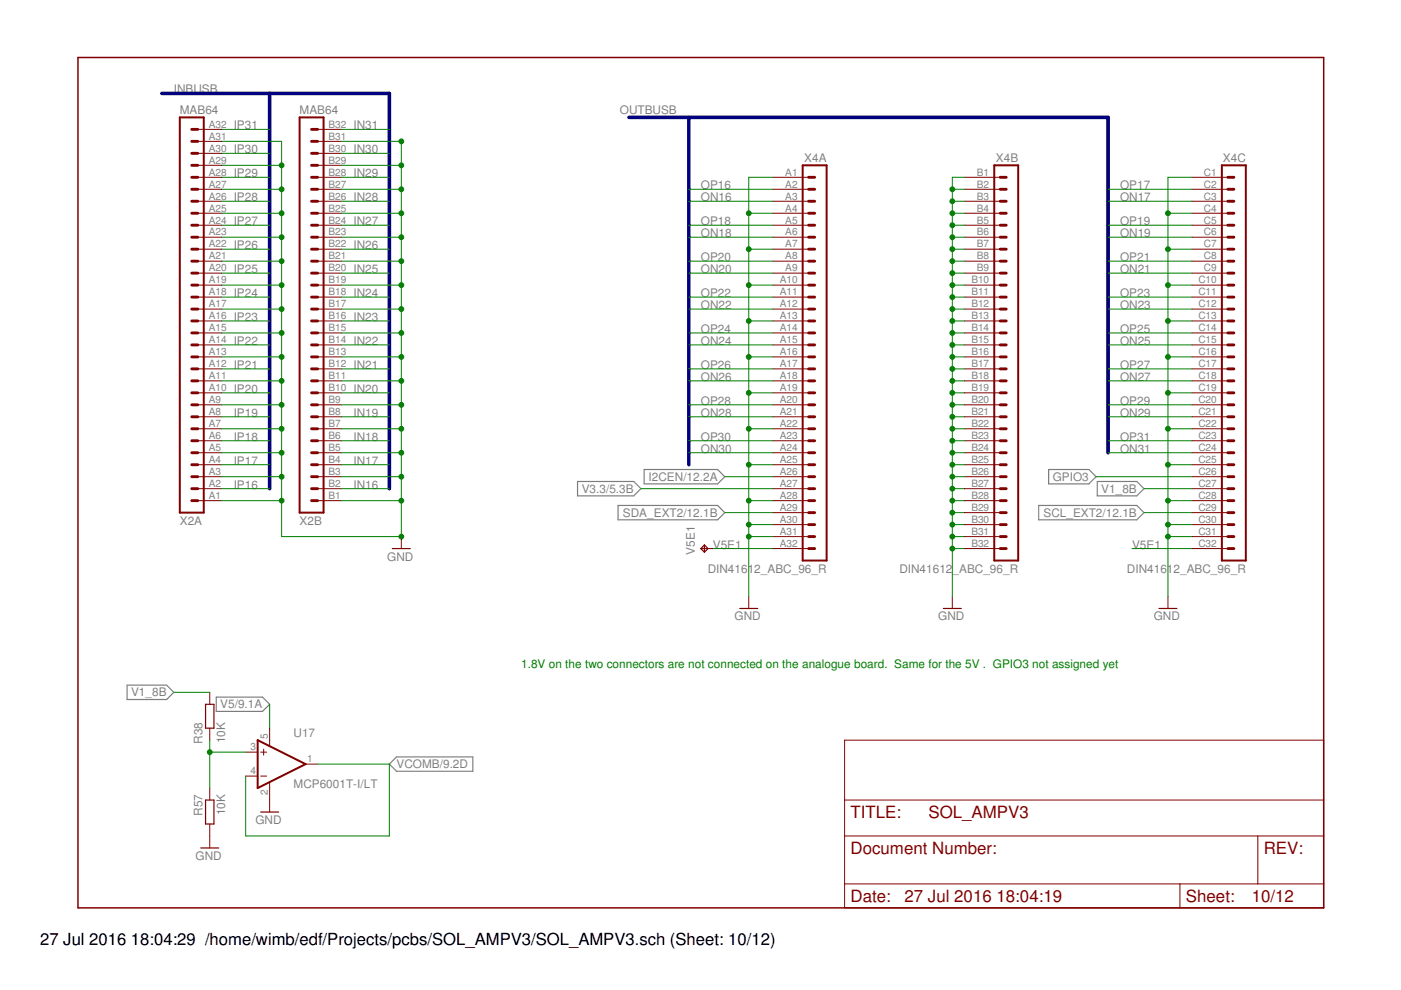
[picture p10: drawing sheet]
<svg xmlns="http://www.w3.org/2000/svg" width="297mm" height="210mm" viewBox="0 0 297 210" stroke-linecap="round" stroke-linejoin="round" font-family="sans-serif">
<path d="M136.6 99.5h15.5l1.6 1.6-1.6 1.5h-15.5zM222.3 99.5h8.6l1.5 1.6-1.5 1.5h-8.6zM122.4 102.1h12l1.5 1.5-1.5 1.5h-12zM131 107.2h21.1l1.6 1.5-1.6 1.5h-21.1zM220.2 107.2h20.8l1.5 1.5-1.5 1.5h-20.8zM232.6 102.1h8.4l1.5 1.5-1.5 1.5h-8.4zM26.9 145.3h8.4l1.6 1.5-1.6 1.5h-8.4zM45.8 147.8h9.8l1.6 1.5-1.6 1.5h-9.8zM82.5 162l1.6-1.5h16.1v3h-16.1z" fill="none" stroke="#808080" stroke-width=".25"/>
<path d="M16.5 12.2h264.1v180.3h-264.1z" fill="none" stroke="#800000" stroke-width=".32"/>
<g fill="none" stroke="#800000" stroke-width=".21">
<path d="M41.9 37.6h5.1M41.9 35.1h5.1M41.9 32.5h5.1M41.9 30h5.1M41.9 27.4h5.1M67.3 37.6h5.1M67.3 35.1h5.1M67.3 32.5h5.1M67.3 30h5.1M67.3 27.4h5.1M163.8 37.6h7.6M204.4 37.6h7.7"/>
<path d="M252.7 37.6h7.6M41.9 57.9h5.1M41.9 55.4h5.1M41.9 52.8h5.1M41.9 50.3h5.1M41.9 47.8h5.1M41.9 45.2h5.1M41.9 42.7h5.1M41.9 40.1h5.1M67.3 57.9h5.1M67.3 55.4h5.1M67.3 52.8h5.1"/>
<path d="M67.3 50.3h5.1M67.3 47.8h5.1M67.3 45.2h5.1M67.3 42.7h5.1M67.3 40.1h5.1M163.8 57.9h7.6M163.8 55.4h7.6M163.8 52.8h7.6M163.8 50.3h7.6M163.8 47.8h7.6M163.8 45.2h7.6M163.8 42.7h7.6"/>
<path d="M163.8 40.1h7.6M204.4 57.9h7.7M204.4 55.4h7.7M204.4 52.8h7.7M204.4 50.3h7.7M204.4 47.8h7.7M204.4 45.2h7.7M204.4 42.7h7.7M204.4 40.1h7.7M252.7 57.9h7.6M252.7 55.4h7.6M252.7 52.8h7.6"/>
<path d="M252.7 50.3h7.6M252.7 47.8h7.6M252.7 45.2h7.6M252.7 42.7h7.6M252.7 40.1h7.6M41.9 78.2h5.1M41.9 75.7h5.1M41.9 73.1h5.1M41.9 70.6h5.1M41.9 68.1h5.1M41.9 65.5h5.1M41.9 63h5.1"/>
<path d="M41.9 60.5h5.1M67.3 78.2h5.1M67.3 75.7h5.1M67.3 73.1h5.1M67.3 70.6h5.1M67.3 68.1h5.1M67.3 65.5h5.1M67.3 63h5.1M67.3 60.5h5.1M163.8 78.2h7.6M163.8 75.7h7.6M163.8 73.1h7.6"/>
<path d="M163.8 70.6h7.6M163.8 68.1h7.6M163.8 65.5h7.6M163.8 63h7.6M163.8 60.5h7.6M204.4 78.2h7.7M204.4 75.7h7.7M204.4 73.1h7.7M204.4 70.6h7.7M204.4 68.1h7.7M204.4 65.5h7.7M204.4 63h7.7"/>
<path d="M204.4 60.5h7.7M252.7 78.2h7.6M252.7 75.7h7.6M252.7 73.1h7.6M252.7 70.6h7.6M252.7 68.1h7.6M252.7 65.5h7.6M252.7 63h7.6M252.7 60.5h7.6M41.9 98.5h5.1M41.9 96h5.1M41.9 93.5h5.1"/>
<path d="M41.9 90.9h5.1M41.9 88.4h5.1M41.9 85.8h5.1M41.9 83.3h5.1M41.9 80.8h5.1M67.3 98.5h5.1M67.3 96h5.1M67.3 93.5h5.1M67.3 90.9h5.1M67.3 88.4h5.1M67.3 85.8h5.1M67.3 83.3h5.1"/>
<path d="M67.3 80.8h5.1M163.8 98.5h7.6M163.8 96h7.6M163.8 93.5h7.6M163.8 90.9h7.6M163.8 88.4h7.6M163.8 85.8h7.6M163.8 83.3h7.6M163.8 80.8h7.6M204.4 98.5h7.7M204.4 96h7.7M204.4 93.5h7.7"/>
<path d="M204.4 90.9h7.7M204.4 88.4h7.7M204.4 85.8h7.7M204.4 83.3h7.7M204.4 80.8h7.7M252.7 98.5h7.6M252.7 96h7.6M252.7 93.5h7.6M252.7 90.9h7.6M252.7 88.4h7.6M252.7 85.8h7.6M252.7 83.3h7.6"/>
<path d="M252.7 80.8h7.6M41.9 106.2h5.1M41.9 103.6h5.1M41.9 101.1h5.1M67.3 106.2h5.1M67.3 103.6h5.1M67.3 101.1h5.1M85.1 113.8v2.5M148.6 116.3h2.5M163.8 106.2h7.6M163.8 103.6h7.6M163.8 101.1h7.6"/>
<path d="M163.8 108.7h7.6M163.8 111.2h7.6M163.8 113.8h7.6M163.8 116.3h7.6M204.4 106.2h7.7M204.4 103.6h7.7M204.4 101.1h7.7M204.4 108.7h7.7M204.4 111.2h7.7M204.4 113.8h7.7M204.4 116.3h7.7M252.7 106.2h7.6"/>
<path d="M252.7 103.6h7.6M252.7 101.1h7.6M252.7 108.7h7.6M252.7 111.2h7.6M252.7 113.8h7.6M252.7 116.3h7.6M158.7 126.5v2.5M201.9 126.5v2.5M247.6 126.5v2.5M44.5 146.8v2.5M44.5 154.4v2.5M52.1 159.5h2.5"/>
<path d="M55.3 159.5h1.2M55.9 158.8v1.3M57.2 154.4v3.7M179.1 156.9h101.5v35.6h-101.5zM44.5 167.1v2.5M44.5 174.7v5.1M52.1 164.5h2.5M55.3 164.5h1.2M57.2 165.9v6.3M64.8 162h2.5M179.1 177.2h101.5M179.1 169.6h101.5"/>
<path d="M266.7 177.2v10.2M179.1 187.4h101.5M250.2 187.4v5.1"/>
</g>
<path d="M83.2 116.3h3.8M149.4 115.5l-.8 .8 .8 .8M149.4 115.5l.7 .8-.7 .8M149.4 115.5v1.6M156.8 129h3.9M200 129h3.8M245.7 129h3.8M43.6 149.3h1.8v5.1h-1.8zM42.6 179.8h3.8M43.6 169.6h1.8v5.1h-1.8zM55.3 172.2h3.8" fill="none" stroke="#800000" stroke-width=".25"/>
<path d="M38.1 24.9h5.1v83.8h-5.1zM63.5 24.9h5.1v83.8h-5.1zM170.2 35.1h5.1v83.8h-5.1zM210.8 35.1h5.1v83.8h-5.1zM259.1 35.1h5v83.8h-5zM54.6 156.9l10.2 5.1-10.2 5.1z" fill="none" stroke="#800000" stroke-width=".42"/>
<g fill="none" stroke="#800000" stroke-width=".61">
<path d="M40.7 27.4h1.2M40.7 30h1.2M40.7 32.5h1.2M40.7 35.1h1.2M40.7 37.6h1.2M66.1 27.4h1.2M66.1 30h1.2M66.1 32.5h1.2M66.1 35.1h1.2M66.1 37.6h1.2M171.4 37.6h1.3M212.1 37.6h1.2"/>
<path d="M260.3 37.6h1.3M40.7 40.1h1.2M40.7 42.7h1.2M40.7 45.2h1.2M40.7 47.8h1.2M40.7 50.3h1.2M40.7 52.8h1.2M40.7 55.4h1.2M40.7 57.9h1.2M66.1 40.1h1.2M66.1 42.7h1.2M66.1 45.2h1.2"/>
<path d="M66.1 47.8h1.2M66.1 50.3h1.2M66.1 52.8h1.2M66.1 55.4h1.2M66.1 57.9h1.2M171.4 40.1h1.3M171.4 42.7h1.3M171.4 45.2h1.3M171.4 47.8h1.3M171.4 50.3h1.3M171.4 52.8h1.3M171.4 55.4h1.3"/>
<path d="M171.4 57.9h1.3M212.1 40.1h1.2M212.1 42.7h1.2M212.1 45.2h1.2M212.1 47.8h1.2M212.1 50.3h1.2M212.1 52.8h1.2M212.1 55.4h1.2M212.1 57.9h1.2M260.3 40.1h1.3M260.3 42.7h1.3M260.3 45.2h1.3"/>
<path d="M260.3 47.8h1.3M260.3 50.3h1.3M260.3 52.8h1.3M260.3 55.4h1.3M260.3 57.9h1.3M40.7 60.5h1.2M40.7 63h1.2M40.7 65.5h1.2M40.7 68.1h1.2M40.7 70.6h1.2M40.7 73.1h1.2M40.7 75.7h1.2"/>
<path d="M40.7 78.2h1.2M66.1 60.5h1.2M66.1 63h1.2M66.1 65.5h1.2M66.1 68.1h1.2M66.1 70.6h1.2M66.1 73.1h1.2M66.1 75.7h1.2M66.1 78.2h1.2M171.4 60.5h1.3M171.4 63h1.3M171.4 65.5h1.3"/>
<path d="M171.4 68.1h1.3M171.4 70.6h1.3M171.4 73.1h1.3M171.4 75.7h1.3M171.4 78.2h1.3M212.1 60.5h1.2M212.1 63h1.2M212.1 65.5h1.2M212.1 68.1h1.2M212.1 70.6h1.2M212.1 73.1h1.2M212.1 75.7h1.2"/>
<path d="M212.1 78.2h1.2M260.3 60.5h1.3M260.3 63h1.3M260.3 65.5h1.3M260.3 68.1h1.3M260.3 70.6h1.3M260.3 73.1h1.3M260.3 75.7h1.3M260.3 78.2h1.3M40.7 80.8h1.2M40.7 83.3h1.2M40.7 85.8h1.2"/>
<path d="M40.7 88.4h1.2M40.7 90.9h1.2M40.7 93.5h1.2M40.7 96h1.2M40.7 98.5h1.2M66.1 80.8h1.2M66.1 83.3h1.2M66.1 85.8h1.2M66.1 88.4h1.2M66.1 90.9h1.2M66.1 93.5h1.2M66.1 96h1.2"/>
<path d="M66.1 98.5h1.2M171.4 80.8h1.3M171.4 83.3h1.3M171.4 85.8h1.3M171.4 88.4h1.3M171.4 90.9h1.3M171.4 93.5h1.3M171.4 96h1.3M171.4 98.5h1.3M212.1 80.8h1.2M212.1 83.3h1.2M212.1 85.8h1.2"/>
<path d="M212.1 88.4h1.2M212.1 90.9h1.2M212.1 93.5h1.2M212.1 96h1.2M212.1 98.5h1.2M260.3 80.8h1.3M260.3 83.3h1.3M260.3 85.8h1.3M260.3 88.4h1.3M260.3 90.9h1.3M260.3 93.5h1.3M260.3 96h1.3"/>
<path d="M260.3 98.5h1.3M40.7 101.1h1.2M40.7 103.6h1.2M40.7 106.2h1.2M66.1 101.1h1.2M66.1 103.6h1.2M66.1 106.2h1.2M171.4 101.1h1.3M171.4 103.6h1.3M171.4 106.2h1.3M171.4 116.3h1.3M171.4 113.8h1.3"/>
<path d="M171.4 111.2h1.3M171.4 108.7h1.3M212.1 101.1h1.2M212.1 103.6h1.2M212.1 106.2h1.2M212.1 116.3h1.2M212.1 113.8h1.2M212.1 111.2h1.2M212.1 108.7h1.2M260.3 101.1h1.3M260.3 103.6h1.3M260.3 106.2h1.3"/>
<path d="M260.3 116.3h1.3M260.3 113.8h1.3M260.3 111.2h1.3M260.3 108.7h1.3"/>
</g>
<path d="M34.3 19.8h48.2v83.8M57.2 19.8v83.8M133.3 24.9h101.6v71.1M146 24.9v73.6" fill="none" stroke="#000080" stroke-width=".76"/>
<g fill="none" stroke="#008000" stroke-width=".21">
<path d="M47 30h12.7v83.8h25.4v-83.8h-12.7M47 35.1h12.7M47 37.6h10.2M47 32.5h10.2M47 27.4h10.2M72.4 35.1h12.7M72.4 37.6h10.1M72.4 32.5h10.1M72.4 27.4h10.1M163.8 37.6h-5.1v88.9M204.4 37.6h-2.5v88.9M252.7 37.6h-5.1v88.9"/>
<path d="M47 40.1h12.7M47 45.2h12.7M47 50.3h12.7M47 55.4h12.7M47 42.7h10.2M47 47.8h10.2M47 52.8h10.2M47 57.9h10.2M72.4 40.1h12.7M72.4 45.2h12.7M72.4 50.3h12.7M72.4 55.4h12.7"/>
<path d="M72.4 42.7h10.1M72.4 47.8h10.1M72.4 52.8h10.1M72.4 57.9h10.1M146 40.1h17.8M146 50.3h17.8M146 55.4h17.8M146 42.7h17.8M146 47.8h17.8M146 57.9h17.8M158.7 45.2h5.1M158.7 52.8h5.1"/>
<path d="M201.9 40.1h2.5M201.9 45.2h2.5M201.9 50.3h2.5M201.9 55.4h2.5M201.9 42.7h2.5M201.9 47.8h2.5M201.9 52.8h2.5M201.9 57.9h2.5M234.9 40.1h17.8M234.9 50.3h17.8M234.9 55.4h17.8M234.9 42.7h17.8"/>
<path d="M234.9 47.8h17.8M234.9 57.9h17.8M247.6 45.2h5.1M247.6 52.8h5.1M47 60.5h12.7M47 65.5h12.7M47 70.6h12.7M47 75.7h12.7M47 63h10.2M47 68.1h10.2M47 73.1h10.2M47 78.2h10.2"/>
<path d="M72.4 60.5h12.7M72.4 65.5h12.7M72.4 70.6h12.7M72.4 75.7h12.7M72.4 63h10.1M72.4 68.1h10.1M72.4 73.1h10.1M72.4 78.2h10.1M146 65.5h17.8M146 70.6h17.8M146 63h17.8M146 73.1h17.8"/>
<path d="M146 78.2h17.8M158.7 60.5h5.1M158.7 75.7h5.1M158.7 68.1h5.1M201.9 60.5h2.5M201.9 65.5h2.5M201.9 70.6h2.5M201.9 75.7h2.5M201.9 63h2.5M201.9 68.1h2.5M201.9 73.1h2.5M201.9 78.2h2.5"/>
<path d="M234.9 65.5h17.8M234.9 70.6h17.8M234.9 63h17.8M234.9 73.1h17.8M234.9 78.2h17.8M247.6 60.5h5.1M247.6 75.7h5.1M247.6 68.1h5.1M47 96h12.7M47 80.8h12.7M47 85.8h12.7M47 90.9h12.7"/>
<path d="M47 83.3h10.2M47 88.4h10.2M47 93.5h10.2M47 98.5h10.2M72.4 96h12.7M72.4 80.8h12.7M72.4 85.8h12.7M72.4 90.9h12.7M72.4 83.3h10.1M72.4 88.4h10.1M72.4 93.5h10.1M72.4 98.5h10.1"/>
<path d="M146 96h17.8M146 80.8h17.8M146 85.8h17.8M146 88.4h17.8M146 93.5h17.8M158.7 90.9h5.1M158.7 83.3h5.1M158.7 98.5h5.1M201.9 96h2.5M201.9 80.8h2.5M201.9 85.8h2.5M201.9 90.9h2.5"/>
<path d="M201.9 83.3h2.5M201.9 88.4h2.5M201.9 93.5h2.5M201.9 98.5h2.5M234.9 96h17.8M234.9 80.8h17.8M234.9 85.8h17.8M234.9 88.4h17.8M234.9 93.5h17.8M247.6 90.9h5.1M247.6 83.3h5.1M247.6 98.5h5.1"/>
<path d="M47 106.2h12.7M47 101.1h12.7M47 103.6h10.2M72.4 106.2h12.7M72.4 101.1h12.7M72.4 103.6h10.1M135.9 103.6h27.9M151.1 116.3h12.7M153.7 101.1h10.1M153.7 108.7h10.1M158.7 113.8h5.1M158.7 106.2h5.1"/>
<path d="M158.7 111.2h5.1M201.9 113.8h2.5M201.9 106.2h2.5M201.9 101.1h2.5M201.9 103.6h2.5M201.9 111.2h2.5M201.9 108.7h2.5M201.9 116.3h2.5M232.4 101.1h20.3M240 116.3h12.7M242.5 103.6h10.2M242.5 108.7h10.2"/>
<path d="M247.6 113.8h5.1M247.6 106.2h5.1M247.6 111.2h5.1M36.9 146.8h7.6M44.5 156.9v10.2M44.5 159.5h7.6M57.2 149.3v5.1M67.3 162h15.2v15.2h-30.4v-12.7"/>
</g>
<g fill="#008000" stroke="#008000" stroke-width=".21">
<circle cx="85.1" cy="113.8" r=".51"/>
<circle cx="59.7" cy="35.1" r=".51"/>
<circle cx="59.7" cy="40.1" r=".51"/>
<circle cx="59.7" cy="45.2" r=".51"/>
<circle cx="59.7" cy="50.3" r=".51"/>
<circle cx="59.7" cy="55.4" r=".51"/>
<circle cx="59.7" cy="60.5" r=".51"/>
<circle cx="59.7" cy="65.5" r=".51"/>
<circle cx="59.7" cy="70.6" r=".51"/>
<circle cx="59.7" cy="75.7" r=".51"/>
<circle cx="59.7" cy="80.8" r=".51"/>
<circle cx="59.7" cy="85.8" r=".51"/>
<circle cx="59.7" cy="90.9" r=".51"/>
<circle cx="59.7" cy="96" r=".51"/>
<circle cx="59.7" cy="101.1" r=".51"/>
<circle cx="59.7" cy="106.2" r=".51"/>
<circle cx="85.1" cy="106.2" r=".51"/>
<circle cx="85.1" cy="101.1" r=".51"/>
<circle cx="85.1" cy="96" r=".51"/>
<circle cx="85.1" cy="90.9" r=".51"/>
<circle cx="85.1" cy="85.8" r=".51"/>
<circle cx="85.1" cy="80.8" r=".51"/>
<circle cx="85.1" cy="75.7" r=".51"/>
<circle cx="85.1" cy="70.6" r=".51"/>
<circle cx="85.1" cy="65.5" r=".51"/>
<circle cx="85.1" cy="60.5" r=".51"/>
<circle cx="85.1" cy="55.4" r=".51"/>
<circle cx="85.1" cy="50.3" r=".51"/>
<circle cx="85.1" cy="45.2" r=".51"/>
<circle cx="85.1" cy="40.1" r=".51"/>
<circle cx="85.1" cy="35.1" r=".51"/>
<circle cx="85.1" cy="30" r=".51"/>
<circle cx="201.9" cy="106.2" r=".51"/>
<circle cx="201.9" cy="103.6" r=".51"/>
<circle cx="201.9" cy="101.1" r=".51"/>
<circle cx="201.9" cy="40.1" r=".51"/>
<circle cx="201.9" cy="42.7" r=".51"/>
<circle cx="201.9" cy="45.2" r=".51"/>
<circle cx="201.9" cy="47.8" r=".51"/>
<circle cx="201.9" cy="50.3" r=".51"/>
<circle cx="201.9" cy="52.8" r=".51"/>
<circle cx="201.9" cy="55.4" r=".51"/>
<circle cx="201.9" cy="57.9" r=".51"/>
<circle cx="201.9" cy="60.5" r=".51"/>
<circle cx="201.9" cy="63" r=".51"/>
<circle cx="201.9" cy="65.5" r=".51"/>
<circle cx="201.9" cy="68.1" r=".51"/>
<circle cx="201.9" cy="70.6" r=".51"/>
<circle cx="201.9" cy="73.1" r=".51"/>
<circle cx="201.9" cy="75.7" r=".51"/>
<circle cx="201.9" cy="78.2" r=".51"/>
<circle cx="201.9" cy="80.8" r=".51"/>
<circle cx="201.9" cy="83.3" r=".51"/>
<circle cx="201.9" cy="85.8" r=".51"/>
<circle cx="201.9" cy="88.4" r=".51"/>
<circle cx="201.9" cy="90.9" r=".51"/>
<circle cx="201.9" cy="93.5" r=".51"/>
<circle cx="201.9" cy="96" r=".51"/>
<circle cx="201.9" cy="98.5" r=".51"/>
<circle cx="201.9" cy="108.7" r=".51"/>
<circle cx="201.9" cy="111.2" r=".51"/>
<circle cx="201.9" cy="113.8" r=".51"/>
<circle cx="201.9" cy="116.3" r=".51"/>
<circle cx="247.6" cy="45.2" r=".51"/>
<circle cx="247.6" cy="52.8" r=".51"/>
<circle cx="247.6" cy="60.5" r=".51"/>
<circle cx="247.6" cy="68.1" r=".51"/>
<circle cx="247.6" cy="75.7" r=".51"/>
<circle cx="247.6" cy="83.3" r=".51"/>
<circle cx="247.6" cy="90.9" r=".51"/>
<circle cx="247.6" cy="98.5" r=".51"/>
<circle cx="247.6" cy="106.2" r=".51"/>
<circle cx="247.6" cy="111.2" r=".51"/>
<circle cx="247.6" cy="113.8" r=".51"/>
<circle cx="158.7" cy="60.5" r=".51"/>
<circle cx="158.7" cy="68.1" r=".51"/>
<circle cx="158.7" cy="75.7" r=".51"/>
<circle cx="158.7" cy="83.3" r=".51"/>
<circle cx="158.7" cy="90.9" r=".51"/>
<circle cx="158.7" cy="98.5" r=".51"/>
<circle cx="158.7" cy="106.2" r=".51"/>
<circle cx="158.7" cy="45.2" r=".51"/>
<circle cx="158.7" cy="52.8" r=".51"/>
<circle cx="158.7" cy="111.2" r=".51"/>
<circle cx="158.7" cy="113.8" r=".51"/>
<circle cx="44.5" cy="159.5" r=".51"/>
</g>
<g font-size="3.6" fill="#800000">
<text x="180.3" y="173.4">TITLE:</text>
<text x="196.8" y="173.4">SOL_AMPV3</text>
<text x="180.3" y="181.1">Document Number:</text>
<text x="267.9" y="181.1">REV:</text>
<text x="180.3" y="191.2">Date:</text>
<text x="191.8" y="191.2">27 Jul 2016</text>
<text x="211.3" y="191.2">18:04:19</text>
<text x="251.4" y="191.2">Sheet:</text>
<text x="265.4" y="191.2">10/12</text>
</g>
<g font-size="3.5">
<text x="8.5" y="200.4">27 Jul 2016</text>
<text x="27.8" y="200.4">18:04:29 /home/wimb/edf/Projects/pcbs/SOL_AMPV3/SOL_AMPV3.sch (Sheet: 10/12)</text>
</g>
<g font-size="2.5" fill="#808080">
<text x="36.8" y="19.8">INBUSB</text>
<text x="38.1" y="24.1">MAB64</text>
<text x="49.5" y="27.4">IP31</text>
<text x="63.5" y="24.1">MAB64</text>
<text x="74.9" y="27.4">IN31</text>
<text x="131.4" y="24.1">OUTBUSB</text>
<text x="49.5" y="32.5">IP30</text>
<text x="74.9" y="32.5">IN30</text>
<text x="170.5" y="34.3">X4A</text>
<text x="211.1" y="34.3">X4B</text>
<text x="259.3" y="34.3">X4C</text>
<text x="49.5" y="37.6">IP29</text>
<text x="74.9" y="37.6">IN29</text>
<text x="148.6" y="40.1">OP16</text>
<text x="237.5" y="40.1">OP17</text>
<text x="49.5" y="47.7">IP27</text>
<text x="49.5" y="42.7">IP28</text>
<text x="74.9" y="47.7">IN27</text>
<text x="74.9" y="42.7">IN28</text>
<text x="148.6" y="42.7">ON16</text>
<text x="148.6" y="47.7">OP18</text>
<text x="237.5" y="47.7">OP19</text>
<text x="237.5" y="42.7">ON17</text>
<text x="49.5" y="52.8">IP26</text>
<text x="74.9" y="52.8">IN26</text>
<text x="148.6" y="50.3">ON18</text>
<text x="237.5" y="50.3">ON19</text>
<text x="49.5" y="57.9">IP25</text>
<text x="74.9" y="57.9">IN25</text>
<text x="148.6" y="55.4">OP20</text>
<text x="148.6" y="57.9">ON20</text>
<text x="237.5" y="55.4">OP21</text>
<text x="237.5" y="57.9">ON21</text>
<text x="49.5" y="63">IP24</text>
<text x="74.9" y="63">IN24</text>
<text x="148.6" y="63">OP22</text>
<text x="148.6" y="65.5">ON22</text>
<text x="237.5" y="63">OP23</text>
<text x="237.5" y="65.5">ON23</text>
<text x="49.5" y="68.1">IP23</text>
<text x="74.9" y="68.1">IN23</text>
<text x="148.6" y="70.6">OP24</text>
<text x="237.5" y="70.6">OP25</text>
<text x="49.5" y="73.1">IP22</text>
<text x="74.9" y="73.1">IN22</text>
<text x="148.6" y="73.1">ON24</text>
<text x="237.5" y="73.1">ON25</text>
<text x="49.5" y="83.3">IP20</text>
<text x="49.5" y="78.2">IP21</text>
<text x="74.9" y="83.3">IN20</text>
<text x="74.9" y="78.2">IN21</text>
<text x="148.6" y="78.2">OP26</text>
<text x="148.6" y="80.8">ON26</text>
<text x="237.5" y="78.2">OP27</text>
<text x="237.5" y="80.8">ON27</text>
<text x="49.5" y="88.4">IP19</text>
<text x="74.9" y="88.4">IN19</text>
<text x="148.6" y="85.8">OP28</text>
<text x="148.6" y="88.4">ON28</text>
<text x="237.5" y="85.8">OP29</text>
<text x="237.5" y="88.4">ON29</text>
<text x="49.5" y="93.5">IP18</text>
<text x="74.9" y="93.5">IN18</text>
<text x="148.6" y="93.5">OP30</text>
<text x="148.6" y="96">ON30</text>
<text x="237.5" y="93.5">OP31</text>
<text x="237.5" y="96">ON31</text>
<text x="49.5" y="98.5">IP17</text>
<text x="74.9" y="98.5">IN17</text>
<text x="137.5" y="102">I2CEN/12.2A</text>
<text x="223.2" y="102">GPIO3</text>
<text x="49.5" y="103.6">IP16</text>
<text x="74.9" y="103.6">IN16</text>
<text x="123.3" y="104.5">V3.3/5.3B</text>
<text x="233.5" y="104.5">V1_8B</text>
<text x="38.1" y="111.2">X2A</text>
<text x="63.5" y="111.2">X2B</text>
<text x="132.1" y="109.6">SDA_EXT2/12.1B</text>
<text x="221.2" y="109.6">SCL_EXT2/12.1B</text>
<text x="82.1" y="118.8">GND</text>
<text x="147.3" y="117.6" transform="rotate(-90 147.3 117.6)">V5E1</text>
<text x="151.1" y="116.3">V5E1</text>
<text x="240" y="116.3">V5E1</text>
<text x="150" y="121.4">DIN41612_ABC_96_R</text>
<text x="190.7" y="121.4">DIN41612</text>
<text x="202" y="121.4">_ABC_96_R</text>
<text x="238.9" y="121.4">DIN41612_ABC_96_R</text>
<text x="155.7" y="131.5">GND</text>
<text x="198.9" y="131.5">GND</text>
<text x="244.6" y="131.5">GND</text>
<text x="27.8" y="147.7">V1_8B</text>
<text x="46.7" y="150.2">V5/9.1A</text>
<text x="43" y="157.7" transform="rotate(-90 43 157.7)">R38</text>
<text x="47.8" y="157.6" transform="rotate(-90 47.8 157.6)">10K</text>
<text x="62.2" y="156.3">U17</text>
<text x="62.2" y="167.1">MCP6001T-I/LT</text>
<text x="84.1" y="162.9">VCOMB/9.2D</text>
<text x="43" y="173" transform="rotate(-90 43 173)">R57</text>
<text x="47.8" y="172.8" transform="rotate(-90 47.8 172.8)">10K</text>
<text x="54.2" y="174.7">GND</text>
<text x="41.5" y="182.3">GND</text>
</g>
<text font-size="2.5" fill="#008000" x="110.5" y="141.7">1.8V on the two connectors are not connected on the analogue board. Same for the 5V . GPIO3 not assigned yet</text>
<g font-size="2.1" fill="#808080">
<text x="44.3" y="29.6">A31</text>
<text x="44.3" y="27.1">A32</text>
<text x="69.7" y="29.6">B31</text>
<text x="69.7" y="27.1">B32</text>
<text x="44.3" y="34.7">A29</text>
<text x="44.3" y="32.2">A30</text>
<text x="69.7" y="34.7">B29</text>
<text x="69.7" y="32.2">B30</text>
<text x="44.3" y="39.8">A27</text>
<text x="44.3" y="37.2">A28</text>
<text x="69.7" y="39.8">B27</text>
<text x="69.7" y="37.2">B28</text>
<text x="166.5" y="37.2">A1</text>
<text x="166.5" y="39.8">A2</text>
<text x="207.1" y="37.2">B1</text>
<text x="207.1" y="39.8">B2</text>
<text x="255.3" y="37.2">C1</text>
<text x="255.3" y="39.8">C2</text>
<text x="44.3" y="47.4">A24</text>
<text x="44.3" y="44.9">A25</text>
<text x="44.3" y="42.3">A26</text>
<text x="69.7" y="47.4">B24</text>
<text x="69.7" y="44.9">B25</text>
<text x="69.7" y="42.3">B26</text>
<text x="166.5" y="42.3">A3</text>
<text x="166.5" y="44.9">A4</text>
<text x="166.5" y="47.4">A5</text>
<text x="207.1" y="42.3">B3</text>
<text x="207.1" y="44.9">B4</text>
<text x="207.1" y="47.4">B5</text>
<text x="255.3" y="42.3">C3</text>
<text x="255.3" y="44.9">C4</text>
<text x="255.3" y="47.4">C5</text>
<text x="44.3" y="52.5">A22</text>
<text x="44.3" y="49.9">A23</text>
<text x="69.7" y="52.5">B22</text>
<text x="69.7" y="49.9">B23</text>
<text x="166.5" y="49.9">A6</text>
<text x="166.5" y="52.5">A7</text>
<text x="207.1" y="49.9">B6</text>
<text x="207.1" y="52.5">B7</text>
<text x="255.3" y="49.9">C6</text>
<text x="255.3" y="52.5">C7</text>
<text x="44.3" y="57.5">A20</text>
<text x="44.3" y="55">A21</text>
<text x="69.7" y="57.5">B20</text>
<text x="69.7" y="55">B21</text>
<text x="166.5" y="55">A8</text>
<text x="166.5" y="57.5">A9</text>
<text x="207.1" y="55">B8</text>
<text x="207.1" y="57.5">B9</text>
<text x="255.3" y="55">C8</text>
<text x="255.3" y="57.5">C9</text>
<text x="44.3" y="65.2">A17</text>
<text x="44.3" y="62.6">A18</text>
<text x="44.3" y="60.1">A19</text>
<text x="69.7" y="65.2">B17</text>
<text x="69.7" y="62.6">B18</text>
<text x="69.7" y="60.1">B19</text>
<text x="165.3" y="60.1">A10</text>
<text x="165.3" y="62.6">A11</text>
<text x="165.3" y="65.2">A12</text>
<text x="206" y="60.1">B10</text>
<text x="206" y="62.6">B11</text>
<text x="206" y="65.2">B12</text>
<text x="254.1" y="60.1">C10</text>
<text x="254.1" y="62.6">C11</text>
<text x="254.1" y="65.2">C12</text>
<text x="44.3" y="70.2">A15</text>
<text x="44.3" y="67.7">A16</text>
<text x="69.7" y="70.2">B15</text>
<text x="69.7" y="67.7">B16</text>
<text x="165.3" y="67.7">A13</text>
<text x="165.3" y="70.2">A14</text>
<text x="206" y="67.7">B13</text>
<text x="206" y="70.2">B14</text>
<text x="254.1" y="67.7">C13</text>
<text x="254.1" y="70.2">C14</text>
<text x="44.3" y="77.9">A12</text>
<text x="44.3" y="75.3">A13</text>
<text x="44.3" y="72.8">A14</text>
<text x="69.7" y="77.9">B12</text>
<text x="69.7" y="75.3">B13</text>
<text x="69.7" y="72.8">B14</text>
<text x="165.3" y="72.8">A15</text>
<text x="165.3" y="75.3">A16</text>
<text x="165.3" y="77.9">A17</text>
<text x="206" y="72.8">B15</text>
<text x="206" y="75.3">B16</text>
<text x="206" y="77.9">B17</text>
<text x="254.1" y="72.8">C15</text>
<text x="254.1" y="75.3">C16</text>
<text x="254.1" y="77.9">C17</text>
<text x="44.3" y="82.9">A10</text>
<text x="44.3" y="80.4">A11</text>
<text x="69.7" y="82.9">B10</text>
<text x="69.7" y="80.4">B11</text>
<text x="165.3" y="80.4">A18</text>
<text x="165.3" y="82.9">A19</text>
<text x="206" y="80.4">B18</text>
<text x="206" y="82.9">B19</text>
<text x="254.1" y="80.4">C18</text>
<text x="254.1" y="82.9">C19</text>
<text x="44.3" y="88">A8</text>
<text x="44.3" y="85.5">A9</text>
<text x="69.7" y="88">B8</text>
<text x="69.7" y="85.5">B9</text>
<text x="165.3" y="85.5">A20</text>
<text x="165.3" y="88">A21</text>
<text x="206" y="85.5">B20</text>
<text x="206" y="88">B21</text>
<text x="254.1" y="85.5">C20</text>
<text x="254.1" y="88">C21</text>
<text x="44.3" y="95.6">A5</text>
<text x="44.3" y="93.1">A6</text>
<text x="44.3" y="90.6">A7</text>
<text x="69.7" y="95.6">B5</text>
<text x="69.7" y="93.1">B6</text>
<text x="69.7" y="90.6">B7</text>
<text x="165.3" y="90.6">A22</text>
<text x="165.3" y="93.1">A23</text>
<text x="165.3" y="95.6">A24</text>
<text x="206" y="90.6">B22</text>
<text x="206" y="93.1">B23</text>
<text x="206" y="95.6">B24</text>
<text x="254.1" y="90.6">C22</text>
<text x="254.1" y="93.1">C23</text>
<text x="254.1" y="95.6">C24</text>
<text x="44.3" y="100.7">A3</text>
<text x="44.3" y="98.2">A4</text>
<text x="69.7" y="100.7">B3</text>
<text x="69.7" y="98.2">B4</text>
<text x="165.3" y="98.2">A25</text>
<text x="165.3" y="100.7">A26</text>
<text x="206" y="98.2">B25</text>
<text x="206" y="100.7">B26</text>
<text x="254.1" y="98.2">C25</text>
<text x="254.1" y="100.7">C26</text>
<text x="44.3" y="105.8">A1</text>
<text x="44.3" y="103.3">A2</text>
<text x="69.7" y="105.8">B1</text>
<text x="69.7" y="103.3">B2</text>
<text x="165.3" y="103.3">A27</text>
<text x="165.3" y="105.8">A28</text>
<text x="206" y="103.3">B27</text>
<text x="206" y="105.8">B28</text>
<text x="254.1" y="103.3">C27</text>
<text x="254.1" y="105.8">C28</text>
<text x="165.3" y="108.3">A29</text>
<text x="165.3" y="110.9">A30</text>
<text x="165.3" y="113.4">A31</text>
<text x="206" y="108.3">B29</text>
<text x="206" y="110.9">B30</text>
<text x="206" y="113.4">B31</text>
<text x="254.1" y="108.3">C29</text>
<text x="254.1" y="110.9">C30</text>
<text x="254.1" y="113.4">C31</text>
<text x="165.3" y="116">A32</text>
<text x="206" y="116">B32</text>
<text x="254.1" y="116">C32</text>
<text x="53.1" y="159.1">3</text>
<text x="56.8" y="156.6" transform="rotate(-90 56.8 156.6)">5</text>
<text x="65.1" y="161.7">1</text>
<text x="53.1" y="164.2">4</text>
<text x="56.8" y="168.6" transform="rotate(-90 56.8 168.6)">2</text>
</g>
</svg>
